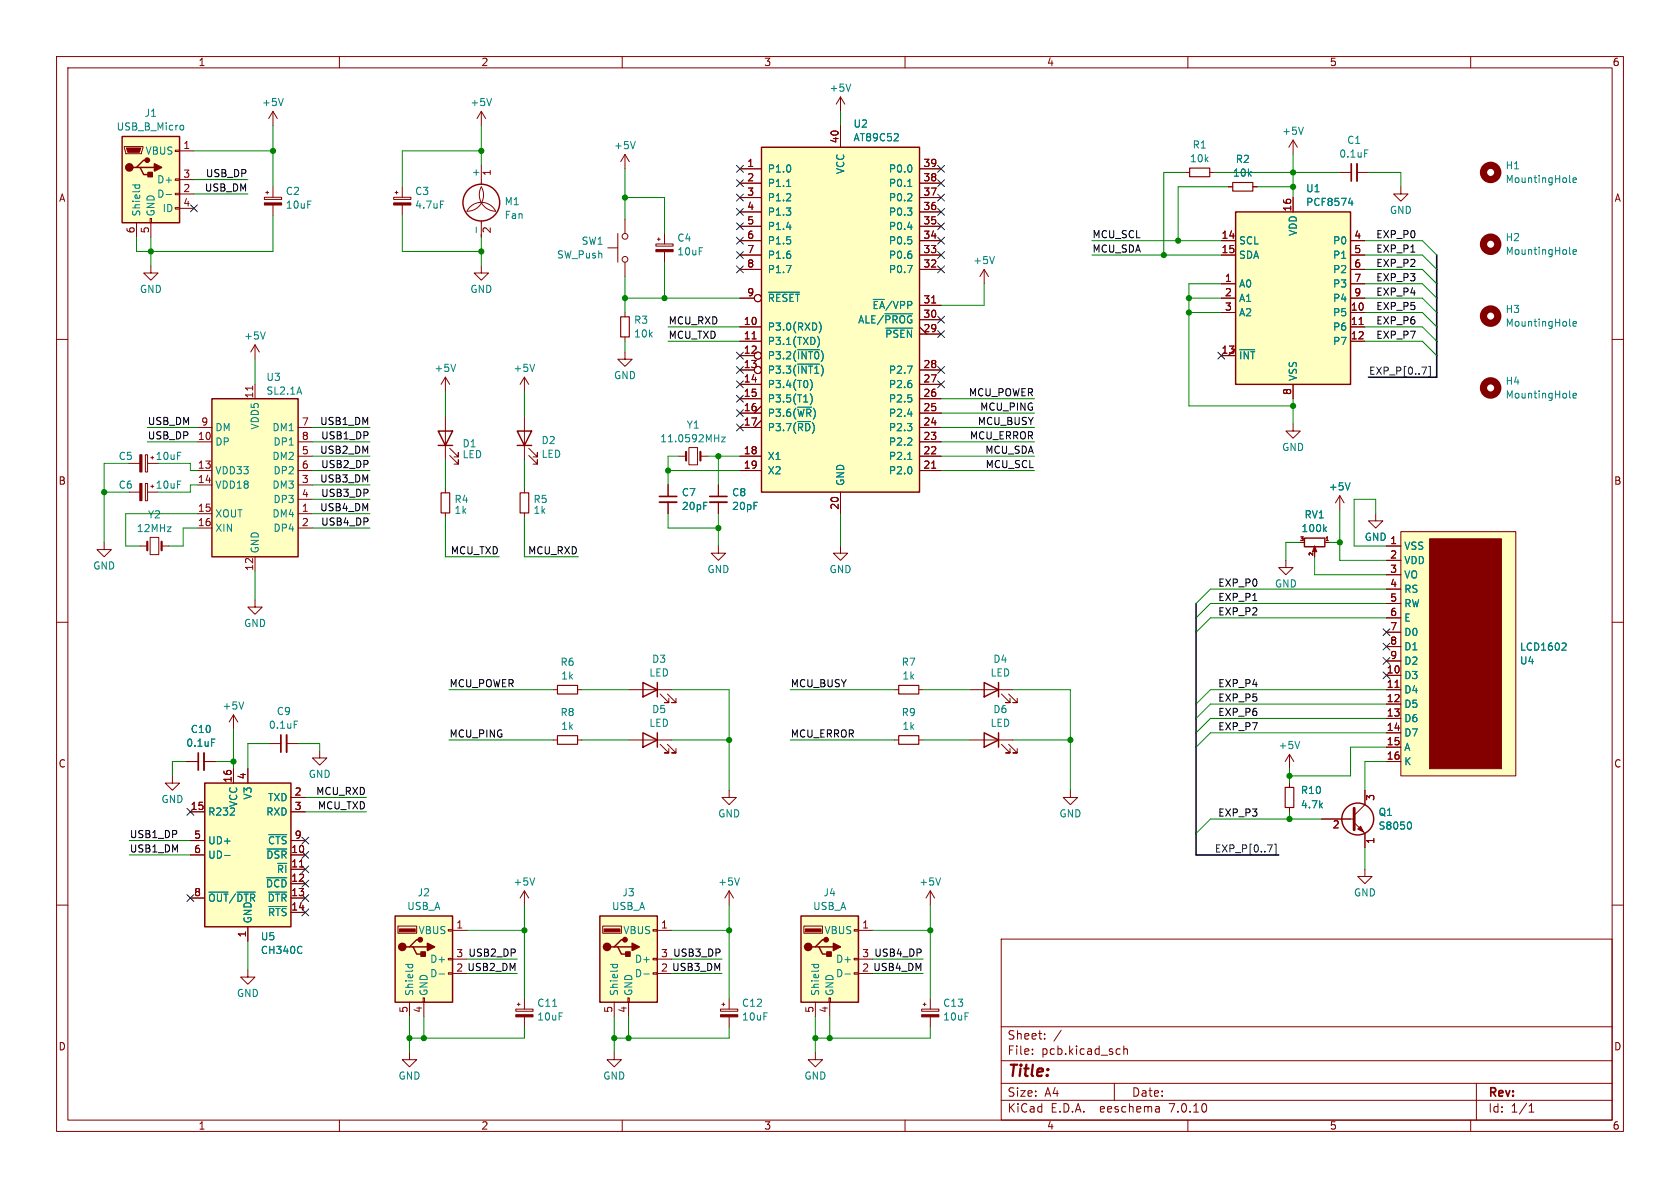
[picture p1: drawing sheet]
<svg xmlns="http://www.w3.org/2000/svg" width="297mm" height="210mm" viewBox="0 0 297 210" stroke-linecap="round" stroke-linejoin="round" font-family="sans-serif">
<path d="M0 0h297v210h-297z" fill="#fff" stroke="#fff" stroke-width=".18"/>
<g fill="none" stroke="#840000" stroke-width=".18">
<path d="M10 10h277v190h-277zM12 12h273v186h-273zM48.3 19.7v2.5M48.3 19.7l-.8 1.3M48.3 19.7l.7 1.3M60 10v2M85.1 19.7l-.8 1.3M85.1 19.7v2.5M85.1 19.7l.8 1.3M110 10v2M148.6 17.1v2.6M148.6 17.1l-.8 1.3"/>
<path d="M148.6 17.1l.8 1.3M160 10v2M210 10v2M260 10v2M22 25.9h3.3v.3l-.3 1h-2.8zM24.1 39.4v2.5M26.5 38.6h.3v.8h-.3zM26.7 39.4v2.5M31 36.7h.7v.3h-.7zM31 34.2h.7v.2h-.7zM31 31.6h.7v.3h-.7zM31 26.5h.7v.3h-.7z"/>
<path d="M31.7 26.7h2.6M31.7 34.3h2.6M31.7 31.8h2.6M31.7 36.8h2.6M46.7 34.9h3.1v.4h-3.1zM47 34h.5M47.2 33.8v.5M48.3 33v1.9M48.3 36.2v1.9M69.6 34.9h3v.4h-3zM69.8 34h.6M70.1 33.8v.5"/>
<path d="M71.1 33v1.9M71.1 36.2v1.9M85.1 33a2.87 2.87 0 0 1-2.6 4.3 2.84 2.84 0 0 1 2.6-1.5 2.84 2.84 0 0 1 2.5 1.5 2.92 2.92 0 0 1-2.5-4.3zM85.1 29.2v3.4M85.1 39.1v2.8M110.5 27.3l-.8 1.3M110.5 27.3v2.5M110.5 38.7v2.6M110.5 27.3l.8 1.3M130.8 29.8h3.8M130.8 32.4h3.8M130.8 34.9h3.8"/>
<path d="M130.8 37.5h3.8M148.6 22.2v3.8M162.6 29.8h3.8M162.6 32.4h3.8M162.6 34.9h3.8M162.6 37.5h3.8M209.5 30.5h.8M213.9 30.5h.7M217.2 33h.7M221.5 33h.7M228.6 24.8l-.8 1.2M228.6 24.8v2.5"/>
<path d="M228.6 34.9v2.6M228.6 24.8l.8 1.2M236.9 30.5h2M239.9 30.5h2M247.6 33v1.3h1.3l-1.3 1.3-1.2-1.3h1.2M10 60h2M26.7 47v1.3h1.2l-1.2 1.2-1.3-1.2h1.3M85.1 47v1.3h1.3l-1.3 1.2-1.3-1.2h1.3M107.4 43.8h1.8M109.2 41.3v5.1M110.5 46.4v2.5M110.5 55.2v.8"/>
<path d="M110.5 59.6v.7M116 43.1h3v.4h-3zM116.2 42.3h.5M116.5 42v.5M117.5 41.3v1.8M117.5 44.5v1.9M130.8 57.8h3.8M130.8 47.6h3.8M130.8 45.1h3.8M130.8 42.5h3.8M130.8 40h3.8M130.8 52.7h2.5"/>
<path d="M133 59.9h.7M162.6 59.1h3.8M162.6 57.8l1.2 1.3M162.6 56.5h3.8M162.6 54h3.8M162.6 47.6h3.8M162.6 45.1h3.8M162.6 42.5h3.8M162.6 40h3.8M164.7 53.6h.7M174 47.6l-.8 1.3M174 47.6v2.6"/>
<path d="M174 47.6l.8 1.3M215.9 45.1h2.5M215.9 42.5h2.5M215.9 52.7h2.5M215.9 50.2h2.5M215.9 55.2h2.5M238.8 57.8h2.5M238.8 47.6h2.5M238.8 45.1h2.5M238.8 42.5h2.5M238.8 52.7h2.5M238.8 50.2h2.5"/>
<path d="M238.8 55.2h2.5M240.3 57.4h.7M285 60h2M34.9 78.1h2.6M34.9 75.6h2.6M44.7 68.2v.8M45.1 61v2.5M45.1 67.9v2.6M45.1 61l-.8 1.2M45.1 61l.7 1.2M52.7 78.1h2.5M52.7 75.6h2.5"/>
<path d="M78.7 66.7l-.7 1.2M78.7 66.7v2.5M78.7 73.7v7.6M78.7 66.7l.8 1.2M79.5 79.2l1.5 1.6v-.8v.8h-.7M92.7 66.7v2.5M92.7 73.7v7.6M92.7 66.7l-.8 1.2M92.7 66.7l.8 1.2M93.5 79.2l1.5 1.6v-.8v.8h-.8M110.5 62.2v1.3h1.3l-1.3 1.3-1.3-1.3h1.3M121.8 79.1h1.5v3.1h-1.5z"/>
<path d="M130.8 75.6h3.8M130.8 60.3h3.8M130.8 62.9h2.5M130.8 65.4h2.5M130.8 67.9h3.8M130.8 70.5h3.8M130.8 73h3.8M134.6 71.8l-1.3 1.2M134.6 74.3l-1.3 1.3M162.6 78.1h3.8M162.6 75.6h3.8M162.6 65.4h3.8"/>
<path d="M162.6 67.9h3.8M162.6 70.5h3.8M162.6 73h3.8M215.9 62.9h2.5M218.4 61.6l-1.2 1.3M228.6 74.9v1.3h1.3l-1.3 1.3-1.3-1.3h1.3M228.6 67.9v2.6M238.8 60.3h2.5M18.4 95.9v1.3h1.3l-1.3 1.2-1.3-1.2h1.3M22.9 87h1.8M22.9 81.9h1.8M24.8 96.5h1.2"/>
<path d="M25.7 85.5h.4v3h-.4zM25.7 80.4h.4v3h-.4zM26.1 87h1.8M26.1 81.9h1.8M26.5 95h1.6v3h-1.6zM26.7 86h.5M26.7 80.9h.5M26.9 80.6v.6M26.9 85.7v.5M28.6 96.5h1.2M34.9 90.8h2.6M34.9 83.2h2.6"/>
<path d="M34.9 85.7h2.6M34.9 93.3h2.6M45.1 98.4v2.6M52.7 90.8h2.5M52.7 83.2h2.5M52.7 85.7h2.5M52.7 93.3h2.5M52.7 88.3h2.5M52.7 80.6h2.5M78.7 86.4v.7M78.7 90.7v.7M79.5 80.5l1.5 1.5v-.7v.7h-.7"/>
<path d="M92.7 86.4v.7M92.7 90.7v.7M93.5 80.5l1.5 1.5v-.7v.7h-.8M118.1 85.7v2.1M118.1 88.8v2M120 80.6h1.3M123.8 80.6h1.3M127 96.5v1.3h1.3l-1.3 1.3-1.3-1.3h1.3M127 85.7v2.1M127 88.8v2M130.8 83.2h3.8M130.8 80.6h3.8"/>
<path d="M148.6 96.5v1.3h1.3l-1.3 1.3-1.3-1.3h1.3M148.6 87v3.8M162.6 83.2h3.8M162.6 80.6h3.8M164.7 82.8h.7M227.3 99.1v1.2h1.3l-1.3 1.3-1.2-1.3h1.2M232.4 97.4v1M234.3 95.9h.6M236.9 87.6l-.8 1.3M236.9 87.6v2.6M236.9 87.6l.7 1.3M243.2 90.8v1.3h1.3l-1.3 1.2-1.3-1.2h1.3"/>
<path d="M245.1 96.5h2.5M245.1 99.1h2.5M247.6 94h20.4v43.2h-20.4zM10 110h2M45.1 106v1.3h1.3l-1.3 1.3-1.3-1.3h1.3M245.1 119.4h2.5M245.1 101.6h2.5M245.1 104.1h2.5M245.1 106.7h2.5M245.1 109.2h2.5M245.1 111.8h2.5M245.1 114.3h2.5"/>
<path d="M245.1 116.8h2.5M285 110h2M30.5 137.2v1.2h1.2l-1.2 1.3-1.3-1.3h1.3M33 134.6h2.1M36.1 134.6h2M41.3 126.4l-.8 1.2M41.3 126.4v2.5M41.3 135.9v2.5M41.3 126.4l.7 1.2M43.8 135.9v2.5M47.6 131.4h2.1M50.7 131.4h2"/>
<path d="M56.5 132.7v1.3h1.3l-1.3 1.3-1.3-1.3h1.3M97.8 121.9h.8M97.8 130.8h.8M102.1 121.9h.8M102.1 130.8h.8M111.1 121.9h7.6M111.1 130.8h7.6M116.7 122.7l1.5 1.5h-.7h.7v-.8M116.7 131.6l1.5 1.5h-.7h.7v-.8M118 122.7l1.5 1.5h-.8h.8v-.8M118 131.6l1.5 1.5h-.8h.8v-.8M128.9 139.7v1.3h1.3l-1.3 1.2-1.3-1.2h1.3"/>
<path d="M158.1 121.9h.8M158.1 130.8h.8M162.4 121.9h.8M162.4 130.8h.8M171.4 121.9h7.7M171.4 130.8h7.7M177 122.7l1.6 1.5h-.8h.8v-.8M177 131.6l1.6 1.5h-.8h.8v-.8M178.3 122.7l1.5 1.5h-.7h.7v-.8M178.3 131.6l1.5 1.5h-.7h.7v-.8M189.2 139.7v1.3h1.3l-1.3 1.2-1.2-1.2h1.2M228 133.4v2.5"/>
<path d="M228 138.4v.8M228 133.4l-.8 1.2M228 133.4l.7 1.2M241.3 139.7v2.5l-1.9 1.9M245.1 134.6h2.5M245.1 121.9h2.5M245.1 124.5h2.5M245.1 127h2.5M245.1 129.5h2.5M245.1 132.1h2.5M246.6 121.5h.7M10 160h2"/>
<path d="M33.7 151.1h2.5M33.7 158.8h2.5M33.7 143.5h2.5M33.7 148.6h2.5M51.4 151.1h2.6M51.4 153.7h2.6M51.4 156.2h2.6M51.4 158.8h2.6M51.4 143.5h2.6M51.4 141h2.6M51.4 148.6h2.6M52.9 153.3h.8"/>
<path d="M92.7 157.5v2.5M92.7 157.5l-.8 1.3M92.7 157.5l.8 1.3M128.9 157.5v2.5M128.9 157.5l-.8 1.3M128.9 157.5l.8 1.3M164.5 157.5v2.5M164.5 157.5l-.8 1.3M164.5 157.5l.7 1.3M228 142.7v.8M233.7 144.8h5.7M239.4 145.4l1.9 1.9v2.6"/>
<path d="M241.3 153.7v1.2h1.3l-1.3 1.3-1.3-1.3h1.3M285 160h2M43.8 171.5v1.2h1.3l-1.3 1.3-1.3-1.3h1.3M43.8 163.8v2.6M51.4 161.3h2.6M70.4 163.7h3.3v1.3h-3.3zM72.4 177.2v2.5M74.8 176.4h.3v.8h-.3zM74.9 177.2v2.5M79.2 172h.8v.2h-.8zM79.2 169.4h.8v.3h-.8zM79.2 164.3h.8v.3h-.8z"/>
<path d="M80 164.5h2.5M80 169.5h2.5M91.2 178.4h3v.4h-3zM91.4 177.5h.5M91.7 177.3v.5M92.7 176.5v1.9M92.7 179.8v1.8M106.6 163.7h3.3v1.3h-3.3zM108.6 177.2v2.5M111 176.4h.3v.8h-.3zM111.1 177.2v2.5M115.4 172h.8v.2h-.8z"/>
<path d="M115.4 169.4h.8v.3h-.8zM115.4 164.3h.8v.3h-.8zM116.2 164.5h2.5M116.2 169.5h2.5M127.4 178.4h3v.4h-3zM127.6 177.5h.5M127.9 177.3v.5M128.9 176.5v1.9M128.9 179.8v1.8M142.1 163.7h3.3v1.3h-3.3zM144.1 177.2v2.5M146.6 176.4h.2v.8h-.2z"/>
<path d="M146.7 177.2v2.5M151 172h.8v.2h-.8zM151 169.4h.8v.3h-.8zM151 164.3h.8v.3h-.8zM151.8 164.5h2.5M151.8 169.5h2.5M162.9 178.4h3.1v.4h-3.1zM163.2 177.5h.5M163.4 177.3v.5M164.5 176.5v1.9M164.5 179.8v1.8M177 166h108v32h-108z"/>
<path d="M60 198v2M72.4 186.1v1.2h1.3l-1.3 1.3-1.3-1.3h1.3M108.6 186.1v1.2h1.3l-1.3 1.3-1.3-1.3h1.3M110 198v2M144.1 186.1v1.2h1.3l-1.3 1.3-1.2-1.3h1.2M160 198v2M177 194.5h108M177 191.5h108M177 187.5h108M177 181.5h108M182.5 186.3v.1M182.5 185.5v.1"/>
<path d="M184.7 183.6v.1M184.7 182.8v.1M187.6 182.1l-1.3 2M197 191.5v3M197.9 185.4l.1 .1M198 186.3l-.1 .1M198.7 184.9v1.5M198.7 185.5l.2-.1 .3 .1 .1 .9M204.9 195.7l.1 .9M205 196.5l-.2 .1M205 196h-.2M210 198v2"/>
<path d="M260 198v2M261 191.5v6.5M270.3 196.6h.9M270.3 195.5l.4-.4v1.5"/>
<circle cx="110.5" cy="41.8" r=".51"/>
<circle cx="110.5" cy="45.8" r=".51"/>
<circle cx="134" cy="52.7" r=".63"/>
<circle cx="134" cy="62.9" r=".63"/>
<circle cx="134" cy="65.4" r=".63"/>
</g>
<g fill="#ffffc2" stroke="#ffffc2" stroke-width=".18">
<path d="M37.5 70.5h15.2v27.9h-15.2z"/>
<path d="M21.6 24.1h10.1v15.3h-10.1z"/>
<path d="M69.8 161.9h10.2v15.3h-10.2z"/>
<path d="M134.6 26h28v61h-28z"/>
<path d="M247.6 94h20.4v43.2h-20.4z"/>
<path d="M106 161.9h10.2v15.3h-10.2z"/>
<path d="M141.6 161.9h10.2v15.3h-10.2z"/>
<path d="M218.4 37.5h20.4v30.4h-20.4z"/>
<path d="M36.2 138.4h15.2v25.4h-15.2z"/>
</g>
<g fill="none" stroke="#840000" stroke-width=".25">
<path d="M21.6 24.1h10.1v15.3h-10.1zM24.1 29.6h.7l.6 1.3h1.3M24.8 29.6h2.5M26 28.3h-.6l-1.3 1.3h-.6M134.6 26h28v61h-28zM218.4 37.5h20.4v30.4h-20.4zM37.5 70.5h15.2v27.9h-15.2zM77.5 76.2h2.5l-1.3 2.5zM77.5 78.7h2.5M91.4 76.2h2.6l-1.3 2.5zM91.4 78.7h2.6M230.6 95.1h3.6v1.5h-3.6z"/>
<path d="M36.2 138.4h15.2v25.4h-15.2zM113.7 120.7l2.5 1.2-2.5 1.3zM113.7 129.5l2.5 1.3-2.5 1.3zM116.2 120.7v2.5M116.2 129.5v2.6M174 120.7l2.5 1.2-2.5 1.3zM174 129.5l2.5 1.3-2.5 1.3zM176.5 120.7v2.5M176.5 129.5v2.6M69.8 161.9h10.2v15.3h-10.2zM72.4 167.4h.6l.7 1.3h1.2M73 167.4h2.6"/>
<path d="M74.3 166.1h-.6l-1.3 1.3h-.6M106 161.9h10.2v15.3h-10.2zM108.6 167.4h.6l.7 1.3h1.2M109.2 167.4h2.6M110.5 166.1h-.6l-1.3 1.3h-.7M141.6 161.9h10.2v15.3h-10.2zM144.1 167.4h.7l.6 1.3h1.3M144.8 167.4h2.5M146 166.1h-.6l-1.3 1.3h-.6"/>
<circle cx="85.1" cy="35.8" r="3.3"/>
<circle cx="240" cy="144.8" r="2.82"/>
</g>
<path d="M121.3 79.9v1.5M123.8 79.9v1.5M26 95.8v1.5M28.6 95.8v1.5" fill="none" stroke="#840000" stroke-width=".38"/>
<g fill="none" stroke="#008484" stroke-width=".18">
<path d="M50.1 17.4l-.4 1.3M86.9 17.4l-.4 1.3M150.4 14.9l-.4 1.2M23.4 32.7h1.3M23.9 32.7v.4M24.6 32.7l.1 .4M29.4 34.4h.9M32.1 22.1l.3 .1 .1 .2-.1 .5-.3 .1M77.9 35.5h.6M112.3 25l-.4 1.3M139.1 33h.7M158 24.9h.8"/>
<path d="M158.8 23.7v.5M160.5 33h.7M230.4 22.5l-.4 1.3M238.4 35.9h.8M239 35.5v.8M241.2 26.5h.7M277.5 32.1l.2 .2M278.1 31.8l.6-.1-.1-.2-.3-.1-.2 .2 .1 .6h.4M46.9 58.7l-.4 1.2M84.2 40.2v.9M135.9 51.7h5.5M139 46.9h.8l-.5 1.3"/>
<path d="M139.1 40.2h.7M144.6 59.5a1.47 1.47 0 0 1-.1 1.9M144.8 56.9a1.46 1.46 0 0 1 0 1.9M156.4 55.5h4.9M156.6 58h4.7M160.4 46.9h.9l-.6 1.3M160.5 40.2h.8M175.8 45.3l-.4 1.3M277.5 57.5l.2 .2M277.5 44.8l.2 .2M278.1 44.5l.6-.1-.1-.2-.3-.1-.2 .2 .1 .6h.4M278.1 57.2l.6-.1-.1-.2-.3-.1-.2 .2 .1 .6h.4"/>
<path d="M80.6 64.4l-.5 1.3M94.5 64.4l-.4 1.3M127.5 77.3h.7l-.7 .8h.7M141 61.8h3.9M141 64.4h3.9M143.2 69.6a1.46 1.46 0 0 1 0 1.9M143.3 67.1a1.47 1.47 0 0 1-.1 1.9M160.4 64.7h.9l-.6 1.3M160.5 73.2h.8M219.2 61.8h2.6M277.5 70.2l.2 .2M278.1 69.9l.6-.1-.1-.2-.3-.1-.2 .2 .1 .6h.4"/>
<path d="M160.5 81.2h.7M234.1 93.5l.4 .5M234.5 93.1l-.5 .5M238.7 85.3l-.5 1.3M276.3 113.7h.5l.1 .3-.8 .9h.8M37.4 130.6h.6M43.1 124.1l-.4 1.3M52 127.5h.6M229.8 131.1l-.4 1.2M36.9 157.7h3.4M39.7 151.2h1M41.9 157.7h3.2"/>
<path d="M47.1 155.2h3.6M47.2 150.1h3.5M47.4 157.7h3.3M47.5 147.5h3.2M94.5 155.2l-.4 1.3M130.7 155.2l-.4 1.3M166.3 155.2l-.4 1.3M249.2 145.3a.79 .79 0 0 1 0 1.3M47.5 160.2h3.2M53.3 167.3l.1 .1M53.4 168.4l-.1 .1M71.7 170.5h1.3"/>
<path d="M72.2 170.5l-.1 .3M72.9 170.5l.1 .3M77.6 172.2h1M97.7 177.9h.7M107.9 170.5h1.3M108.4 170.5l-.1 .3M109.1 170.5l.1 .3M113.8 172.2h1M143.5 170.5h1.2M143.9 170.5v.3M144.7 170.5v.3M149.4 172.2h.9"/>
</g>
<path d="M239.9 29v3M116.6 88.8h3M125.5 88.8h3M36.1 133.1v3M50.7 129.9v3.1" fill="none" stroke="#840000" stroke-width=".33"/>
<path d="M238.9 29v3M116.6 87.8h3M125.5 87.8h3M35.1 133.1v3M49.7 129.9v3.1" fill="none" stroke="#840000" stroke-width=".3"/>
<g fill="#840000" stroke="#840000" stroke-width=".18">
<path d="M46.7 35.9h3.1v.3h-3.1z"/>
<path d="M22.4 26.2h2.5l-.3 .7h-2z"/>
<path d="M70.6 164.2h2.8v.5h-2.8z"/>
<path d="M116 44.1h3v.4h-3z"/>
<path d="M69.6 35.9h3v.3h-3z"/>
<path d="M252.7 95.3h12.7v40.6h-12.7z"/>
<path d="M232.4 96.5l.4 1h-.8l.4-1v.3z"/>
<path d="M106.8 164.2h2.8v.5h-2.8z"/>
<path d="M142.4 164.2h2.8v.5h-2.8z"/>
<path d="M24.7 85.5h.4v3h-.4z"/>
<path d="M162.9 179.4h3.1v.4h-3.1z"/>
<path d="M240 146.6l.5-.5 .5 1z"/>
<path d="M24.7 80.4h.4v3h-.4z"/>
<path d="M127.4 179.4h3v.4h-3z"/>
<path d="M91.2 179.4h3v.4h-3z"/>
</g>
<g fill="#840000" stroke="#840000" stroke-width=".25">
<path d="M27.3 29l1.3 .6-1.3 .6z"/>
<path d="M26.2 30.5h.7v.7h-.7z"/>
<path d="M75.6 166.8l1.2 .6-1.2 .6z"/>
<path d="M74.4 168.3h.8v.7h-.8z"/>
<path d="M111.8 166.8l1.2 .6-1.2 .6z"/>
<path d="M110.6 168.3h.8v.7h-.8z"/>
<path d="M147.3 166.8l1.3 .6-1.3 .6z"/>
<path d="M146.2 168.3h.7v.7h-.7z"/>
<circle cx="22.9" cy="29.6" r=".63"/>
<circle cx="26" cy="28.3" r=".38"/>
<circle cx="71.1" cy="167.4" r=".63"/>
<circle cx="74.3" cy="166.1" r=".38"/>
<circle cx="107.3" cy="167.4" r=".63"/>
<circle cx="110.5" cy="166.1" r=".38"/>
<circle cx="142.9" cy="167.4" r=".63"/>
<circle cx="146.1" cy="166.1" r=".38"/>
</g>
<path d="M210.3 29.7h3.6v1.5h-3.6zM217.9 32.3h3.6v1.5h-3.6zM109.7 56h1.6v3.6h-1.6zM78 87.1h1.5v3.6h-1.5zM91.9 87.1h1.6v3.6h-1.6zM98.6 121.2h3.5v1.5h-3.5zM98.6 130h3.5v1.6h-3.5zM158.9 121.2h3.5v1.5h-3.5zM158.9 130h3.5v1.6h-3.5zM227.2 139.2h1.5v3.5h-1.5z" fill="none" stroke="#840000" stroke-width=".2"/>
<g fill="none" stroke="#840000" stroke-width="1.3">
<circle cx="263.5" cy="30.5" r="1.27"/>
<circle cx="263.5" cy="43.2" r="1.27"/>
<circle cx="263.5" cy="55.9" r="1.27"/>
<circle cx="263.5" cy="68.6" r="1.27"/>
</g>
<path d="M239.4 142.9v3.8" fill="none" stroke="#840000" stroke-width=".51"/>
<g fill="none" stroke="#000084" stroke-width=".18">
<path d="M33.7 36.2l1.2 1.2M34.9 36.2l-1.2 1.2M130.2 36.9l1.2 1.2M130.2 34.3l1.2 1.2M130.2 29.2l1.2 1.3M130.2 31.8l1.2 1.2M130.2 39.4l1.2 1.2M131.4 36.9l-1.2 1.2M131.4 34.3l-1.2 1.2M131.4 29.2l-1.2 1.3M131.4 31.8l-1.2 1.2M131.4 39.4l-1.2 1.2"/>
<path d="M165.8 29.2l1.2 1.3M165.8 31.8l1.2 1.2M165.8 34.3l1.2 1.2M165.8 39.4l1.2 1.2M165.8 36.9l1.2 1.2M167 34.3l-1.2 1.2M167 29.2l-1.2 1.3M167 31.8l-1.2 1.2M167 39.4l-1.2 1.2M167 36.9l-1.2 1.2M130.2 44.5l1.2 1.2M130.2 41.9l1.2 1.3"/>
<path d="M130.2 47l1.2 1.2M131.4 44.5l-1.2 1.2M131.4 41.9l-1.2 1.3M131.4 47l-1.2 1.2M165.8 41.9l1.2 1.3M165.8 47l1.2 1.2M165.8 44.5l1.2 1.2M165.8 55.9l1.2 1.2M165.8 58.4l1.2 1.3M167 41.9l-1.2 1.3M167 47l-1.2 1.2M167 44.5l-1.2 1.2"/>
<path d="M167 55.9l-1.2 1.2M167 58.4l-1.2 1.3M130.2 72.4l1.2 1.2M130.2 62.3l1.2 1.2M130.2 69.9l1.2 1.2M130.2 64.8l1.2 1.2M130.2 67.3l1.2 1.3M130.2 75l1.2 1.2M131.4 72.4l-1.2 1.2M131.4 62.3l-1.2 1.2M131.4 69.9l-1.2 1.2M131.4 64.8l-1.2 1.2"/>
<path d="M131.4 67.3l-1.2 1.3M131.4 75l-1.2 1.2M165.8 67.3l1.2 1.3M165.8 64.8l1.2 1.2M167 67.3l-1.2 1.3M167 64.8l-1.2 1.2M215.3 62.3l1.2 1.2M216.5 62.3l-1.2 1.2M251.3 64.9h.9l-.5 1.3M252.6 64.8h.3v1.8h-.3M244.5 111.2l1.2 1.2M244.5 113.7l1.2 1.2"/>
<path d="M244.5 118.8l1.2 1.2M244.5 116.2l1.2 1.2M245.7 111.2l-1.2 1.2M245.7 113.7l-1.2 1.2M245.7 118.8l-1.2 1.2M245.7 116.2l-1.2 1.2M33 142.9l1.3 1.2M33 158.1l1.3 1.3M34.3 142.9l-1.3 1.2M34.3 158.1l-1.3 1.3M53.4 153.1l1.2 1.2M53.4 150.5l1.2 1.2"/>
<path d="M53.4 158.1l1.2 1.3M53.4 148l1.2 1.2M53.4 155.6l1.2 1.2M54.6 153.1l-1.2 1.2M54.6 150.5l-1.2 1.2M54.6 158.1l-1.2 1.3M54.6 148l-1.2 1.2M54.6 155.6l-1.2 1.2M224.1 149.3h.8l-.5 1.3M225.3 149.2h.3v1.8h-.3M53.4 160.7l1.2 1.2M54.6 160.7l-1.2 1.2"/>
</g>
<path d="M254 45.1v21.6h-12.1M211.5 106.7v44.4h14.6" fill="none" stroke="#000084" stroke-width=".3"/>
<g fill="none" stroke="#008400" stroke-width=".18">
<path d="M148.6 19.7v2.5M34.3 34.3h9.5M34.3 31.8h9.5M34.3 26.7h14M48.3 38.1v6.4h-24.2v-2.6M48.3 22.2v10.8M71.1 38.1v6.4h14M85.1 26.7h-14v6.3M85.1 22.2v7M110.5 29.8v8.9M110.5 34.9h7v6.4M209.5 30.5h-3.8v14.6"/>
<path d="M214.6 30.5h22.3M217.2 33h-8.9v9.5M222.2 33h6.4M228.6 27.3v7.6M241.9 30.5h5.7v2.5M26.7 41.9v5.1M85.1 41.9v5.1M110.5 52.7h20.3M110.5 48.9v6.3M117.5 46.4v6.3M118.1 57.8h12.7M174 50.2v3.8h-7.6"/>
<path d="M193 45.1h22.9M193 42.5h22.9M210.2 52.7h5.7M210.2 55.2h5.7M215.9 50.2h-5.7v21.6h18.4M241.3 50.2h10.2l2.5 2.5M241.3 52.7h10.2l2.5 2.5M241.3 55.2h10.2l2.5 2.6M241.3 57.8h10.2l2.5 2.5M241.3 45.1h10.2l2.5 2.5M241.3 42.5h10.2l2.5 2.6M241.3 47.6h10.2l2.5 2.6"/>
<path d="M26 78.1h8.9M26 75.6h8.9M45.1 63.5v4.4M55.2 78.1h10.2M55.2 75.6h10.2M78.7 69.2v4.5M92.7 69.2v4.5M110.5 60.3v1.9M118.1 60.3h12.7M166.4 78.1h16.5M166.4 70.5h16.5M166.4 73h16.5"/>
<path d="M166.4 75.6h16.5M228.6 70.5v4.4M241.3 60.3h10.2l2.5 2.6M18.4 87h4.5M22.9 81.9h-4.5v14M27.9 81.9h5.8v1.3h1.2M34.9 90.8h-12.7v5.7h2.6M34.9 93.3h-2.5v3.2h-2.6M34.9 85.7h-1.2v1.3h-5.8M55.2 88.3h10.2M55.2 80.6h10.2M55.2 83.2h10.2"/>
<path d="M55.2 90.8h10.2M55.2 85.7h10.2M55.2 93.3h10.2M78.7 91.4v7h9.6M78.7 81.3v5.1M92.7 81.3v5.1M92.7 91.4v7h9.5M118.1 83.2h12.7M118.1 90.8v2.5h8.9M120 80.6h-1.9v5.1M125.1 80.6h5.7M127 80.6v5.1"/>
<path d="M127 90.8v5.7M148.6 90.8v5.7M166.4 80.6h16.5M166.4 83.2h16.5M229.9 95.9h-2.6v3.2M232.4 98.4v3.2h12.7M234.9 95.9h2M236.9 90.2v8.9h8.2M243.2 90.8v-2.5h-3.8v8.2h5.7M45.1 101v5M245.1 104.1h-31.1l-2.5 2.6M245.1 109.2h-31.1l-2.5 2.6"/>
<path d="M245.1 106.7h-31.1l-2.5 2.5M33 134.6h-2.5v2.6M38.1 134.6h3.2M41.3 128.9v7M47.6 131.4h-3.8v4.5M52.7 131.4h3.8v1.3M79.4 121.9h18.4M79.4 130.8h18.4M102.9 121.9h8.2M102.9 130.8h8.2M118.7 121.9h10.2v17.8M118.7 130.8h10.2"/>
<path d="M139.7 121.9h18.4M139.7 130.8h18.4M163.2 121.9h8.2M163.2 130.8h8.2M179.1 121.9h10.1v17.8M179.1 130.8h10.1M228 135.9v2.5M245.1 134.6h-3.8v5.1M245.1 132.1h-6.3v5.1h-10.8M245.1 129.5h-31.1l-2.5 2.6M245.1 121.9h-31.1l-2.5 2.6M245.1 124.5h-31.1l-2.5 2.5"/>
<path d="M245.1 127h-31.1l-2.5 2.5M22.9 151.1h10.8M22.9 148.6h10.8M54 141h10.8M54 143.5h10.8M228 143.5v1.3M233.7 144.8h-19.7l-2.5 2.5M241.3 149.9v3.8M43.8 166.4v5.1M72.4 179.7v6.4M74.9 179.7v3.8M82.5 172.1h8.9"/>
<path d="M82.5 164.5h10.2M82.5 169.5h8.9M92.7 160v16.5M108.6 179.7v6.4M111.1 179.7v3.8M118.7 172.1h8.9M118.7 164.5h10.2M118.7 169.5h8.9M128.9 160v16.5M144.1 179.7v6.4M146.7 179.7v3.8M154.3 172.1h8.9"/>
<path d="M154.3 164.5h10.2M154.3 169.5h8.9M164.5 160v16.5M92.7 181.6v1.9h-20.3M128.9 181.6v1.9h-20.3M164.5 181.6v1.9h-20.4"/>
</g>
<g fill="#008400" stroke="#008400" stroke-width=".18">
<circle cx="144.1" cy="183.5" r=".46"/>
<circle cx="128.9" cy="164.5" r=".46"/>
<circle cx="128.9" cy="130.8" r=".46"/>
<circle cx="146.7" cy="183.5" r=".46"/>
<circle cx="164.5" cy="164.5" r=".46"/>
<circle cx="41.3" cy="134.6" r=".46"/>
<circle cx="74.9" cy="183.5" r=".46"/>
<circle cx="72.4" cy="183.5" r=".46"/>
<circle cx="110.5" cy="52.7" r=".46"/>
<circle cx="110.5" cy="34.9" r=".46"/>
<circle cx="18.4" cy="87" r=".46"/>
<circle cx="108.6" cy="183.5" r=".46"/>
<circle cx="92.7" cy="164.5" r=".46"/>
<circle cx="111.1" cy="183.5" r=".46"/>
<circle cx="26.7" cy="44.5" r=".46"/>
<circle cx="48.3" cy="26.7" r=".46"/>
<circle cx="85.1" cy="26.7" r=".46"/>
<circle cx="85.1" cy="44.5" r=".46"/>
<circle cx="117.5" cy="52.7" r=".46"/>
<circle cx="127" cy="80.6" r=".46"/>
<circle cx="118.1" cy="83.2" r=".46"/>
<circle cx="127" cy="93.3" r=".46"/>
<circle cx="210.2" cy="52.7" r=".46"/>
<circle cx="205.7" cy="45.1" r=".46"/>
<circle cx="228.6" cy="33" r=".46"/>
<circle cx="228.6" cy="30.5" r=".46"/>
<circle cx="208.3" cy="42.5" r=".46"/>
<circle cx="210.2" cy="55.2" r=".46"/>
<circle cx="189.2" cy="130.8" r=".46"/>
<circle cx="228.6" cy="71.8" r=".46"/>
<circle cx="236.9" cy="95.9" r=".46"/>
<circle cx="228" cy="137.2" r=".46"/>
<circle cx="228" cy="144.8" r=".46"/>
</g>
<text font-size="2.8" fill="#840000" x="178" y="190.9">Title:</text>
<g font-size="2.1" fill="#840000">
<text x="178" y="184">Sheet:</text>
<text x="178" y="186.7">File:</text>
<text x="184.1" y="186.7">pcb.kicad_sch</text>
<text x="178" y="196.9">KiCad</text>
<text x="178" y="194.1">Size:</text>
<text x="184.7" y="194.1">A4</text>
<text x="185.7" y="196.9">E.D.A.</text>
<text x="194.6" y="196.9">eeschema</text>
<text x="200" y="194.1">Date:</text>
<text x="207" y="196.9">7.0.10</text>
<text x="263" y="194.3">Rev:</text>
<text x="263" y="196.9">Id:</text>
<text x="267.1" y="196.9">1/1</text>
</g>
<g font-size="1.8" fill="#840000">
<text x="35" y="11.9">1</text>
<text x="85" y="11.9">2</text>
<text x="135" y="11.9">3</text>
<text x="185" y="11.9">4</text>
<text x="235" y="11.9">5</text>
<text x="285" y="11.9">6</text>
<text x="32.3" y="26.4">1</text>
<text x="132" y="29.6">1</text>
<text x="148.3" y="25.4" transform="rotate(-90 148.3 25.4)">40</text>
<text x="163.2" y="29.6">39</text>
<text x="10.3" y="35.9">A</text>
<text x="32.3" y="34">2</text>
<text x="32.3" y="31.5">3</text>
<text x="87.1" y="31.2" transform="rotate(-90 87.1 31.2)">1</text>
<text x="132" y="32.1">2</text>
<text x="132" y="34.7">3</text>
<text x="163.2" y="34.7">37</text>
<text x="163.2" y="32.1">38</text>
<text x="285.3" y="35.9">A</text>
<text x="23.9" y="41.3" transform="rotate(-90 23.9 41.3)">6</text>
<text x="26.4" y="41.3" transform="rotate(-90 26.4 41.3)">5</text>
<text x="32.3" y="36.6">4</text>
<text x="87.1" y="41.3" transform="rotate(-90 87.1 41.3)">2</text>
<text x="132" y="37.2">4</text>
<text x="132" y="39.8">5</text>
<text x="163.2" y="39.8">35</text>
<text x="163.2" y="37.2">36</text>
<text x="228.3" y="37.5" transform="rotate(-90 228.3 37.5)">16</text>
<text x="132" y="42.3">6</text>
<text x="132" y="44.8">7</text>
<text x="132" y="47.4">8</text>
<text x="163.2" y="47.4">32</text>
<text x="163.2" y="44.8">33</text>
<text x="163.2" y="42.3">34</text>
<text x="215.9" y="42.3">14</text>
<text x="215.9" y="44.8">15</text>
<text x="239.3" y="42.3">4</text>
<text x="239.3" y="44.8">5</text>
<text x="239.3" y="47.4">6</text>
<text x="132" y="52.5">9</text>
<text x="163.2" y="53.7">31</text>
<text x="216.5" y="49.9">1</text>
<text x="216.5" y="52.5">2</text>
<text x="239.3" y="49.9">7</text>
<text x="239.3" y="52.5">9</text>
<text x="131.4" y="57.5">10</text>
<text x="163.2" y="58.8">29</text>
<text x="163.2" y="56.3">30</text>
<text x="216.5" y="55">3</text>
<text x="238.7" y="55">10</text>
<text x="238.7" y="57.5">11</text>
<text x="131.4" y="60.1">11</text>
<text x="131.4" y="62.6">12</text>
<text x="131.4" y="65.2">13</text>
<text x="163.2" y="65.2">28</text>
<text x="215.9" y="62.6">13</text>
<text x="238.7" y="60.1">12</text>
<text x="44.8" y="70.5" transform="rotate(-90 44.8 70.5)">11</text>
<text x="131.4" y="67.7">14</text>
<text x="131.4" y="70.2">15</text>
<text x="163.2" y="70.2">26</text>
<text x="163.2" y="67.7">27</text>
<text x="228.3" y="69.9" transform="rotate(-90 228.3 69.9)">8</text>
<text x="34.9" y="77.9">10</text>
<text x="35.5" y="75.3">9</text>
<text x="53.3" y="75.3">7</text>
<text x="53.3" y="77.9">8</text>
<text x="131.4" y="72.8">16</text>
<text x="131.4" y="75.3">17</text>
<text x="163.2" y="77.9">23</text>
<text x="163.2" y="75.3">24</text>
<text x="163.2" y="72.8">25</text>
<text x="34.9" y="82.9">13</text>
<text x="53.3" y="80.4">5</text>
<text x="53.3" y="82.9">6</text>
<text x="131.4" y="80.4">18</text>
<text x="131.4" y="82.9">19</text>
<text x="163.2" y="82.9">21</text>
<text x="163.2" y="80.4">22</text>
<text x="10.3" y="85.9">B</text>
<text x="34.9" y="85.5">14</text>
<text x="53.3" y="85.5">3</text>
<text x="53.3" y="88">4</text>
<text x="285.3" y="85.9">B</text>
<text x="34.9" y="90.6">15</text>
<text x="34.9" y="93.1">16</text>
<text x="53.3" y="90.6">1</text>
<text x="53.3" y="93.1">2</text>
<text x="148.3" y="90.2" transform="rotate(-90 148.3 90.2)">20</text>
<text x="44.8" y="101" transform="rotate(-90 44.8 101)">12</text>
<text x="245.7" y="96.3">1</text>
<text x="245.7" y="98.8">2</text>
<text x="245.7" y="101.3">3</text>
<text x="245.7" y="103.9">4</text>
<text x="245.7" y="106.4">5</text>
<text x="245.7" y="109">6</text>
<text x="245.7" y="111.5">7</text>
<text x="245.1" y="119.1">10</text>
<text x="245.7" y="114">8</text>
<text x="245.7" y="116.6">9</text>
<text x="245.1" y="121.7">11</text>
<text x="245.1" y="124.2">12</text>
<text x="245.1" y="126.7">13</text>
<text x="245.1" y="129.3">14</text>
<text x="245.1" y="131.8">15</text>
<text x="10.3" y="135.9">C</text>
<text x="43.6" y="137.9" transform="rotate(-90 43.6 137.9)">4</text>
<text x="245.1" y="134.4">16</text>
<text x="285.3" y="135.9">C</text>
<text x="33.6" y="143.3">15</text>
<text x="41" y="138.5" transform="rotate(-90 41 138.5)">16</text>
<text x="52" y="140.7">2</text>
<text x="52" y="143.3">3</text>
<text x="243.3" y="141.7" transform="rotate(-90 243.3 141.7)">3</text>
<text x="34.2" y="148.3">5</text>
<text x="52" y="148.3">9</text>
<text x="235.5" y="146.8">2</text>
<text x="243.3" y="149.3" transform="rotate(-90 243.3 149.3)">1</text>
<text x="34.2" y="150.9">6</text>
<text x="51.4" y="150.9">10</text>
<text x="51.4" y="153.4">11</text>
<text x="51.4" y="156">12</text>
<text x="34.2" y="158.5">8</text>
<text x="51.4" y="158.5">13</text>
<text x="51.4" y="161">14</text>
<text x="43.6" y="165.8" transform="rotate(-90 43.6 165.8)">1</text>
<text x="80.6" y="164.2">1</text>
<text x="116.8" y="164.2">1</text>
<text x="152.3" y="164.2">1</text>
<text x="72.1" y="179.1" transform="rotate(-90 72.1 179.1)">5</text>
<text x="74.7" y="179.1" transform="rotate(-90 74.7 179.1)">4</text>
<text x="108.3" y="179.1" transform="rotate(-90 108.3 179.1)">5</text>
<text x="110.9" y="179.1" transform="rotate(-90 110.9 179.1)">4</text>
<text x="143.9" y="179.1" transform="rotate(-90 143.9 179.1)">5</text>
<text x="146.4" y="179.1" transform="rotate(-90 146.4 179.1)">4</text>
<text x="10.3" y="185.9">D</text>
<text x="285.3" y="185.9">D</text>
<text x="35" y="199.9">1</text>
<text x="85" y="199.9">2</text>
<text x="135" y="199.9">3</text>
<text x="185" y="199.9">4</text>
<text x="235" y="199.9">5</text>
<text x="285" y="199.9">6</text>
</g>
<g font-size="1.8" fill="#008484">
<text x="146.6" y="16.4">+5V</text>
<text x="20.5" y="23.3">USB_B_Micro</text>
<text x="25.5" y="20.8">J1</text>
<text x="46.2" y="19">+5V</text>
<text x="83.1" y="19">+5V</text>
<text x="150.8" y="22.8">U2</text>
<text x="25.6" y="27.5">VBUS</text>
<text x="108.5" y="26.6">+5V</text>
<text x="150.8" y="25.2">AT89C52</text>
<text x="210.3" y="28.9">10k</text>
<text x="210.7" y="26.5">R1</text>
<text x="218.4" y="29">R2</text>
<text x="226.6" y="24">+5V</text>
<text x="236.7" y="28.1">0.1uF</text>
<text x="238.1" y="25.6">C1</text>
<text x="27.7" y="35.2">D-</text>
<text x="27.7" y="32.6">D+</text>
<text x="50.4" y="34.7">C2</text>
<text x="73.3" y="34.7">C3</text>
<text x="84.8" y="31.4" transform="rotate(-90 84.8 31.4)">+</text>
<text x="135.6" y="30.7">P1.0</text>
<text x="135.6" y="33.2">P1.1</text>
<text x="135.6" y="35.8">P1.2</text>
<text x="149.5" y="30.9" transform="rotate(-90 149.5 30.9)">VCC</text>
<text x="157" y="35.8">P0.2</text>
<text x="157" y="33.2">P0.1</text>
<text x="157" y="30.7">P0.0</text>
<text x="217.9" y="31.4">10k</text>
<text x="230.8" y="34.2">U1</text>
<text x="266.1" y="30.1">H1</text>
<text x="266.1" y="32.6">MountingHole</text>
<text x="25" y="38.4" transform="rotate(-90 25 38.4)">Shield</text>
<text x="27.5" y="38.4" transform="rotate(-90 27.5 38.4)">GND</text>
<text x="28.7" y="37.7">ID</text>
<text x="50.4" y="37.1">10uF</text>
<text x="73.3" y="37.1">4.7uF</text>
<text x="89.1" y="36.5">M1</text>
<text x="89.1" y="38.9">Fan</text>
<text x="135.6" y="38.3">P1.3</text>
<text x="135.6" y="40.9">P1.4</text>
<text x="157" y="40.9">P0.4</text>
<text x="157" y="38.3">P0.3</text>
<text x="229.5" y="41.8" transform="rotate(-90 229.5 41.8)">VDD</text>
<text x="230.8" y="36.6">PCF8574</text>
<text x="245.6" y="38">GND</text>
<text x="98.4" y="45.9">SW_Push</text>
<text x="102.7" y="43.5">SW1</text>
<text x="119.6" y="42.9">C4</text>
<text x="119.6" y="45.3">10uF</text>
<text x="135.6" y="43.4">P1.5</text>
<text x="135.6" y="45.9">P1.6</text>
<text x="157" y="45.9">P0.6</text>
<text x="157" y="43.4">P0.5</text>
<text x="172" y="46.9">+5V</text>
<text x="218.9" y="43.4">SCL</text>
<text x="218.9" y="45.9">SDA</text>
<text x="235.6" y="43.4">P0</text>
<text x="235.6" y="45.9">P1</text>
<text x="266.1" y="42.8">H2</text>
<text x="266.1" y="45.3">MountingHole</text>
<text x="24.6" y="52">GND</text>
<text x="83.1" y="52">GND</text>
<text x="135.6" y="48.5">P1.7</text>
<text x="135.6" y="53.6">~{RESET}</text>
<text x="157" y="48.5">P0.7</text>
<text x="218.9" y="51">A0</text>
<text x="218.9" y="53.6">A1</text>
<text x="235.6" y="48.5">P2</text>
<text x="235.6" y="51">P3</text>
<text x="235.6" y="53.6">P4</text>
<text x="112" y="57.4">R3</text>
<text x="112" y="59.9">10k</text>
<text x="135.6" y="58.6">P3.0(RXD)</text>
<text x="151.6" y="57.4">ALE/~{PROG}</text>
<text x="154.1" y="54.8">~{EA}/VPP</text>
<text x="156.4" y="59.9">~{PSEN}</text>
<text x="218.9" y="56.1">A2</text>
<text x="235.6" y="56.1">P5</text>
<text x="235.6" y="58.6">P6</text>
<text x="266.1" y="55.5">H3</text>
<text x="266.1" y="58">MountingHole</text>
<text x="43" y="60.2">+5V</text>
<text x="76.7" y="65.9">+5V</text>
<text x="90.7" y="65.9">+5V</text>
<text x="135.6" y="61.2">P3.1(TXD)</text>
<text x="135.6" y="63.7">P3.2(~{INT0})</text>
<text x="218.9" y="63.7">~{INT}</text>
<text x="235.6" y="61.2">P7</text>
<text x="47" y="67.5">U3</text>
<text x="47" y="70">SL2.1A</text>
<text x="108.5" y="67.2">GND</text>
<text x="135.6" y="66.3">P3.3(~{INT1})</text>
<text x="135.6" y="68.8">P3.4(T0)</text>
<text x="135.6" y="71.3">P3.5(T1)</text>
<text x="157" y="71.3">P2.5</text>
<text x="157" y="68.8">P2.6</text>
<text x="157" y="66.3">P2.7</text>
<text x="229.5" y="67.4" transform="rotate(-90 229.5 67.4)">VSS</text>
<text x="266.1" y="68.2">H4</text>
<text x="266.1" y="70.7">MountingHole</text>
<text x="38" y="76.4">DM</text>
<text x="45.9" y="76" transform="rotate(-90 45.9 76)">VDD5</text>
<text x="48.1" y="76.4">DM1</text>
<text x="121.3" y="76">Y1</text>
<text x="135.6" y="73.9">P3.6(~{WR})</text>
<text x="135.6" y="76.4">P3.7(~{RD})</text>
<text x="157" y="76.4">P2.3</text>
<text x="157" y="73.9">P2.4</text>
<text x="20.9" y="81.5">C5</text>
<text x="27.4" y="81.5">10uF</text>
<text x="38" y="79">DP</text>
<text x="48.1" y="81.5">DM2</text>
<text x="48.2" y="79">DP1</text>
<text x="81.7" y="79.3">D1</text>
<text x="81.7" y="81.2">LED</text>
<text x="95.6" y="78.7">D2</text>
<text x="95.6" y="81.1">LED</text>
<text x="116.6" y="78.4">11.0592MHz</text>
<text x="135.6" y="81.5">X1</text>
<text x="157" y="81.5">P2.1</text>
<text x="157" y="79">P2.2</text>
<text x="226.6" y="79.9">GND</text>
<text x="20.9" y="86.6">C6</text>
<text x="27.4" y="86.6">10uF</text>
<text x="38" y="84">VDD33</text>
<text x="38" y="86.6">VDD18</text>
<text x="48.1" y="86.6">DM3</text>
<text x="48.2" y="89.1">DP3</text>
<text x="48.2" y="84">DP2</text>
<text x="80.2" y="89.1">R4</text>
<text x="94.2" y="89.1">R5</text>
<text x="120.4" y="87.9">C7</text>
<text x="129.3" y="87.9">C8</text>
<text x="135.6" y="84">X2</text>
<text x="149.5" y="86" transform="rotate(-90 149.5 86)">GND</text>
<text x="157" y="84">P2.0</text>
<text x="234.8" y="86.9">+5V</text>
<text x="24.1" y="94.3">12MHz</text>
<text x="26.1" y="91.8">Y2</text>
<text x="38" y="91.7">XOUT</text>
<text x="38" y="94.2">XIN</text>
<text x="48.1" y="91.7">DM4</text>
<text x="48.2" y="94.2">DP4</text>
<text x="80.2" y="91">1k</text>
<text x="94.2" y="91">1k</text>
<text x="120.4" y="90.3">20pF</text>
<text x="129.3" y="90.3">20pF</text>
<text x="230" y="94.3">100k</text>
<text x="230.5" y="91.8">RV1</text>
<text x="241.2" y="95.8">GND</text>
<text x="16.4" y="100.9">GND</text>
<text x="45.9" y="97.9" transform="rotate(-90 45.9 97.9)">GND</text>
<text x="125" y="101.5">GND</text>
<text x="146.6" y="101.5">GND</text>
<text x="248.2" y="97.4">VSS</text>
<text x="248.2" y="99.9">VDD</text>
<text x="225.3" y="104.1">GND</text>
<text x="248.2" y="102.5">VO</text>
<text x="248.2" y="105">RS</text>
<text x="248.2" y="107.5">RW</text>
<text x="43" y="111">GND</text>
<text x="248.2" y="110.1">E</text>
<text x="248.2" y="112.6">D0</text>
<text x="99" y="117.9">R6</text>
<text x="114.7" y="119.8">LED</text>
<text x="115.2" y="117.4">D3</text>
<text x="159.3" y="117.9">R7</text>
<text x="175" y="119.8">LED</text>
<text x="175.5" y="117.4">D4</text>
<text x="248.2" y="115.2">D1</text>
<text x="248.2" y="117.7">D2</text>
<text x="268.6" y="117.6">U4</text>
<text x="268.6" y="115.2">LCD1602</text>
<text x="39.2" y="125.6">+5V</text>
<text x="99.1" y="120.3">1k</text>
<text x="159.4" y="120.3">1k</text>
<text x="248.2" y="120.2">D3</text>
<text x="248.2" y="122.8">D4</text>
<text x="248.2" y="125.3">D5</text>
<text x="33.6" y="129.8">C10</text>
<text x="47.4" y="129">0.1uF</text>
<text x="48.8" y="126.6">C9</text>
<text x="99" y="126.8">R8</text>
<text x="99.1" y="129.2">1k</text>
<text x="114.7" y="128.7">LED</text>
<text x="115.2" y="126.3">D5</text>
<text x="159.3" y="126.8">R9</text>
<text x="159.4" y="129.2">1k</text>
<text x="175" y="128.7">LED</text>
<text x="175.5" y="126.3">D6</text>
<text x="248.2" y="127.9">D6</text>
<text x="248.2" y="130.4">D7</text>
<text x="32.8" y="132.2">0.1uF</text>
<text x="54.5" y="137.7">GND</text>
<text x="225.9" y="132.6">+5V</text>
<text x="248.2" y="132.9">A</text>
<text x="248.2" y="135.5">K</text>
<text x="28.4" y="142.2">GND</text>
<text x="42.1" y="142.8" transform="rotate(-90 42.1 142.8)">VCC</text>
<text x="44.7" y="141.4" transform="rotate(-90 44.7 141.4)">V3</text>
<text x="47.3" y="141.8">TXD</text>
<text x="229.9" y="143.1">4.7k</text>
<text x="229.9" y="140.6">R10</text>
<text x="36.7" y="144.4">R232</text>
<text x="36.7" y="149.5">UD+</text>
<text x="47" y="144.4">RXD</text>
<text x="47.3" y="149.5">~{CTS}</text>
<text x="126.9" y="144.7">GND</text>
<text x="187.2" y="144.7">GND</text>
<text x="243.6" y="146.9">S8050</text>
<text x="243.6" y="144.4">Q1</text>
<text x="36.7" y="152">UD-</text>
<text x="47" y="152">~{DSR}</text>
<text x="48.8" y="154.5">~{RI}</text>
<text x="36.7" y="159.6">~{OUT}/~{DTR}</text>
<text x="46.9" y="157.1">~{DCD}</text>
<text x="47.2" y="159.6">~{DTR}</text>
<text x="71.9" y="161.1">USB_A</text>
<text x="73.7" y="158.6">J2</text>
<text x="90.7" y="156.8">+5V</text>
<text x="108.1" y="161.1">USB_A</text>
<text x="109.9" y="158.6">J3</text>
<text x="126.9" y="156.8">+5V</text>
<text x="143.7" y="161.1">USB_A</text>
<text x="145.5" y="158.6">J4</text>
<text x="162.4" y="156.8">+5V</text>
<text x="239.3" y="158.7">GND</text>
<text x="44.7" y="163.3" transform="rotate(-90 44.7 163.3)">GND</text>
<text x="46" y="166.4">U5</text>
<text x="47.3" y="162.2">~{RTS}</text>
<text x="73.9" y="165.3">VBUS</text>
<text x="110.1" y="165.3">VBUS</text>
<text x="145.6" y="165.3">VBUS</text>
<text x="46" y="168.8">CH340C</text>
<text x="75.9" y="172.9">D-</text>
<text x="75.9" y="170.4">D+</text>
<text x="112.1" y="172.9">D-</text>
<text x="112.1" y="170.4">D+</text>
<text x="147.7" y="172.9">D-</text>
<text x="147.7" y="170.4">D+</text>
<text x="41.8" y="176.4">GND</text>
<text x="73.3" y="176.1" transform="rotate(-90 73.3 176.1)">Shield</text>
<text x="75.8" y="176.1" transform="rotate(-90 75.8 176.1)">GND</text>
<text x="94.9" y="178.2">C11</text>
<text x="109.4" y="176.1" transform="rotate(-90 109.4 176.1)">Shield</text>
<text x="112" y="176.1" transform="rotate(-90 112 176.1)">GND</text>
<text x="131.1" y="178.2">C12</text>
<text x="145" y="176.1" transform="rotate(-90 145 176.1)">Shield</text>
<text x="147.5" y="176.1" transform="rotate(-90 147.5 176.1)">GND</text>
<text x="166.6" y="178.2">C13</text>
<text x="94.9" y="180.6">10uF</text>
<text x="131.1" y="180.6">10uF</text>
<text x="166.6" y="180.6">10uF</text>
<text x="70.4" y="191.1">GND</text>
<text x="106.5" y="191.1">GND</text>
<text x="142.1" y="191.1">GND</text>
</g>
<g font-size="1.8">
<text x="36.1" y="33.9">USB_DM</text>
<text x="36.3" y="31.4">USB_DP</text>
<text x="193" y="42.2">MCU_SCL</text>
<text x="193" y="44.7">MCU_SDA</text>
<text x="243.2" y="42.2">EXP_P0</text>
<text x="243.2" y="44.7">EXP_P1</text>
<text x="243.2" y="47.3">EXP_P2</text>
<text x="243.2" y="52.4">EXP_P4</text>
<text x="243.2" y="49.8">EXP_P3</text>
<text x="118.1" y="60">MCU_TXD</text>
<text x="118.1" y="57.4">MCU_RXD</text>
<text x="243.2" y="60">EXP_P7</text>
<text x="243.2" y="57.4">EXP_P6</text>
<text x="243.2" y="54.9">EXP_P5</text>
<text x="171.2" y="70.1">MCU_POWER</text>
<text x="26" y="75.2">USB_DM</text>
<text x="26" y="77.8">USB_DP</text>
<text x="56.5" y="75.2">USB1_DM</text>
<text x="56.7" y="77.8">USB1_DP</text>
<text x="171.4" y="77.8">MCU_ERROR</text>
<text x="172.8" y="75.2">MCU_BUSY</text>
<text x="173.2" y="72.7">MCU_PING</text>
<text x="56.5" y="80.3">USB2_DM</text>
<text x="56.7" y="82.8">USB2_DP</text>
<text x="174.1" y="80.3">MCU_SDA</text>
<text x="174.1" y="82.8">MCU_SCL</text>
<text x="56.5" y="85.4">USB3_DM</text>
<text x="56.7" y="87.9">USB3_DP</text>
<text x="56.5" y="90.5">USB4_DM</text>
<text x="56.7" y="93">USB4_DP</text>
<text x="79.6" y="98.1">MCU_TXD</text>
<text x="93.3" y="98.1">MCU_RXD</text>
<text x="215.3" y="103.8">EXP_P0</text>
<text x="215.3" y="106.3">EXP_P1</text>
<text x="215.3" y="108.9">EXP_P2</text>
<text x="79.4" y="121.6">MCU_POWER</text>
<text x="139.7" y="121.6">MCU_BUSY</text>
<text x="215.3" y="124.1">EXP_P5</text>
<text x="215.3" y="121.6">EXP_P4</text>
<text x="79.4" y="130.5">MCU_PING</text>
<text x="139.7" y="130.5">MCU_ERROR</text>
<text x="215.3" y="126.7">EXP_P6</text>
<text x="215.3" y="129.2">EXP_P7</text>
<text x="55.8" y="140.6">MCU_RXD</text>
<text x="56.1" y="143.2">MCU_TXD</text>
<text x="22.9" y="148.2">USB1_DP</text>
<text x="215.3" y="144.4">EXP_P3</text>
<text x="22.9" y="150.8">USB1_DM</text>
<text x="80.6" y="171.8">2 USB2_DM</text>
<text x="80.6" y="169.3">3 USB2_DP</text>
<text x="116.8" y="171.8">2 USB3_DM</text>
<text x="116.8" y="169.3">3 USB3_DP</text>
<text x="152.3" y="171.8">2 USB4_DM</text>
<text x="152.3" y="169.3">3 USB4_DP</text>
</g>
<g font-size="1.8" fill="#000084">
<text x="241.9" y="66.3">EXP_P[0..7]</text>
<text x="214.7" y="150.8">EXP_P[0..7]</text>
</g>
<g font-size=".9" fill="#840000">
<text x="229.8" y="95.6">3</text>
<text x="234.2" y="95.6">1</text>
<text x="232.2" y="98.4" transform="rotate(-90 232.2 98.4)">2</text>
</g>
</svg>
